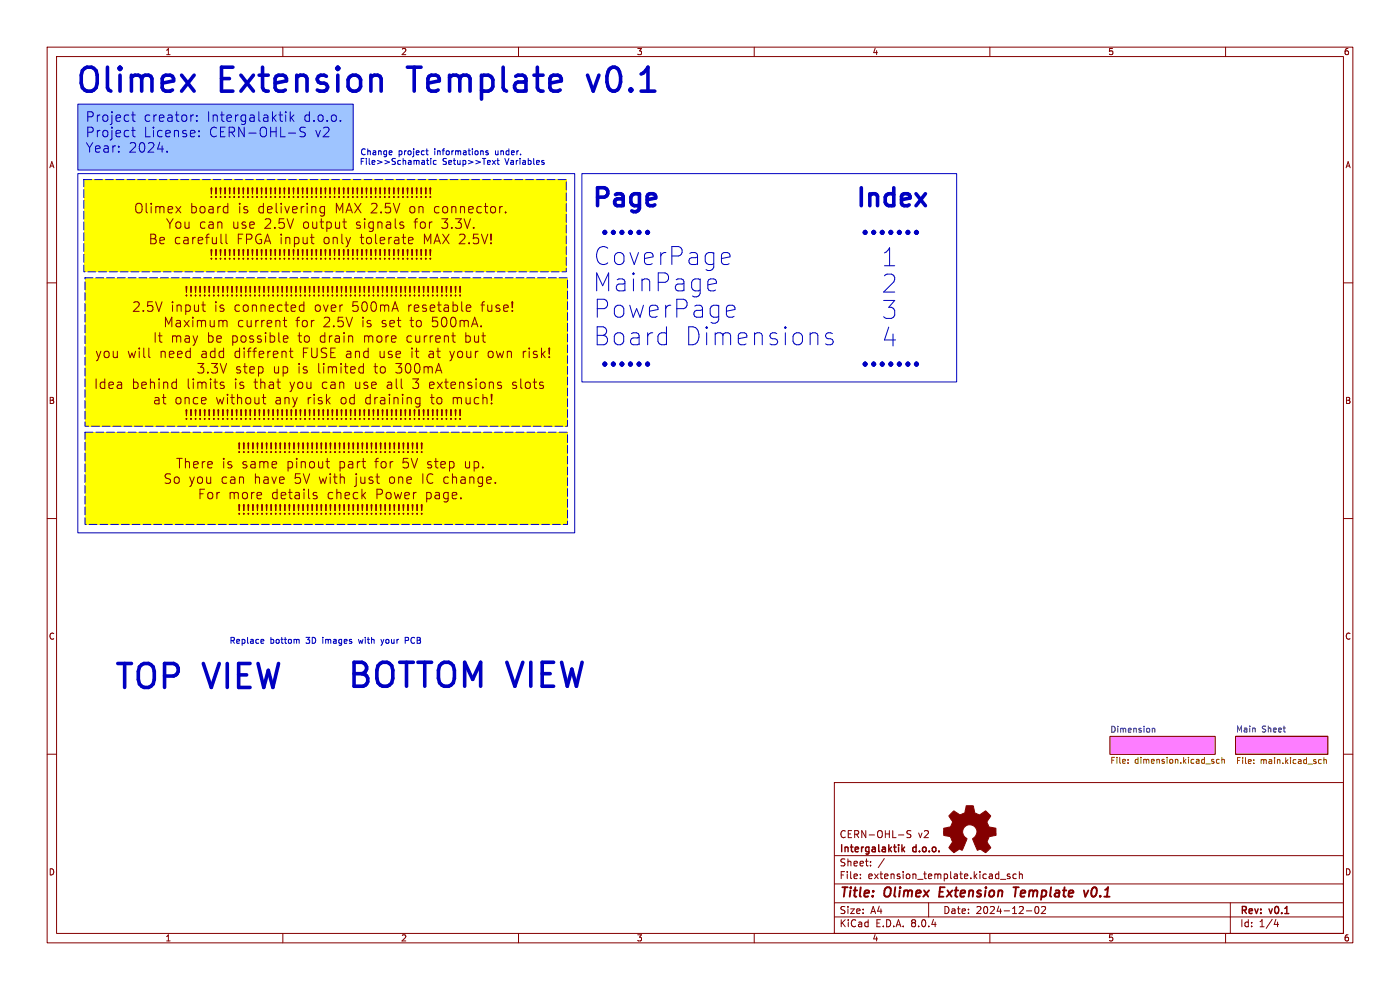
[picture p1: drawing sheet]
<svg xmlns="http://www.w3.org/2000/svg" width="297mm" height="210mm" viewBox="0 0 297 210" stroke-linecap="round" stroke-linejoin="round" font-family="sans-serif">
<g fill="none" stroke="#840000" stroke-width=".21">
<path d="M10 10h277v190h-277zM12 12h273v186h-273zM60 10v2M110 10v2M160 10v2M210 10v2M260 10v2M10 60h2M285 60h2M10 110h2M285 110h2M10 160h2"/>
<path d="M285 160h2M177 166h108v32h-108zM190.6 177.1h1.1M193.2 176.3l-.5-.1-.3 .3 .1 .3 .7 .3v.5l-.2 .1-.6-.1M60 198v2M110 198v2M160 198v2M177 194.5h108M177 191.5h108M177 187.5h108M177 181.5h108M182.5 186.3v.1"/>
<path d="M182.5 185.5v.1M184.7 183.6v.1M184.7 182.8v.1M187.6 182.1l-1.3 2M197 191.5v3M210 198v2M212.2 186.5h1.2M214.2 185.5l-.3-.1-.2 .2v.2l.5 .2v.3h-.5M215.6 185.5l-.4-.1-.3 .3 .1 .6h.6M216.2 185.5l.3-.1 .3 .1 .1 .9M216.2 184.9v1.5M217.7 193.2h1.2"/>
<path d="M219.7 192.4a.81 .81 0 0 0 .3 1.4l.4-.6-.2-.8M221.7 192.4v.5l-.8 .9h.9M260 198v2M261 191.5v6.5M270.7 195l-.4 1.1h.9M271 195.6v1"/>
</g>
<path d="M199.5 188.2l-.3 2h1M215 188.2h1.1M215.6 188.2l-.3 2M229.9 188.9l.4 1.3 .6-1.3M231.9 188.3a1.3 1.3 0 0 0 0 1.9" fill="none" stroke="#840000" stroke-width=".4"/>
<path d="M191.3 179.2v1.5M191.9 179.7l-.6 .6M191.5 180.1l.4 .6" fill="none" stroke="#840000" stroke-width=".3"/>
<g fill="#fd7dff" stroke="#fd7dff" stroke-width=".21">
<path d="M235.5 156.2h22.3v3.8h-22.3z"/>
<path d="M262.1 156.2h19.6v3.8h-19.6z"/>
</g>
<path d="M16.5 22.1h58.4v14h-58.4z" fill="#9ec4ff"/>
<g fill="#ff0">
<path d="M17.8 38.1h102.3v19.6h-102.3z"/>
<path d="M18 91.7h102.4v19.6h-102.4z"/>
<path d="M18 58.9h102.4v31.5h-102.4z"/>
</g>
<g fill="none" stroke="#840000" stroke-width=".21">
<path d="M83.6 39.9v1.2M84.5 39.9v1.2M85.5 39.9v1.2M86.5 39.9v1.2M87.4 39.9v1.2M88.4 39.9v1.2M89.4 39.9v1.2M90.3 39.9v1.2M91.3 39.9v1.2M37.3 43.8l1.1 1.4M38.4 43.8l-1.1 1.4M46.9 49.7v1.7l.3 .3"/>
<path d="M47.9 49.7v1.7l.3 .3M48.1 43.8l.2 .1M48.3 43.1v2.1M48.3 45.1l-.2 .1M65.8 50.4h.8M66.2 51.6l.4 .1M68.8 43.8v1.7a.55 .55 0 0 1-.8 .2M68.8 43.9l-.5-.1-.4 .4v.6l.2 .3h.7M72.7 47.1h.8M73 46.4v1.7l.1 .2 .4 .1M83.6 41.7v.2M83.6 54.8v.2"/>
<path d="M83.7 53l-.1 1.2M84.4 53l.1 1.2M84.5 41.7v.2M84.5 52.9v1.3M84.5 54.8v.2M84.6 53l-.1 1.2M85.1 47.1l.5 .1M85.1 47.8l.5 .1 .1 .2-.3 .3h-.4M85.4 53l.1 1.2M85.5 41.7v.2M85.5 52.9v1.3M85.5 54.8v.2"/>
<path d="M85.6 53l-.1 1.2M86.4 53l.1 1.2M86.5 41.7v.2M86.5 52.9v1.3M86.5 54.8v.2M86.6 53l-.1 1.2M86.7 50.6l.2-.2h.4l.3 .2v.2l-.9 .2M86.7 51.4l.2 .3 .6-.1M87.4 41.7v.2M87.4 52.9v1.3M87.4 54.8v.2M88.4 41.7v.2"/>
<path d="M88.4 52.9v1.3M88.4 54.8v.2M89.3 53l.1 1.2M89.4 41.7v.2M89.4 52.9v1.3M89.4 54.8v.2M89.5 53l-.1 1.2M90.2 53l.1 1.2M90.3 41.7v.2M90.3 52.9v1.3M90.3 54.8v.2M90.4 53l-.1 1.2"/>
<path d="M91.2 53l.1 1.2M91.3 41.7v.2M91.3 52.9v1.3M91.3 54.8v.2M91.4 53l-.1 1.2M106.6 43.8l-.4 .1-.2 .3M107.3 45v.2M31.7 75.8l.2 .1M42.8 64.7h.8M43.2 66l.4 .1M47.6 68h.3l.3 .3v1M60.1 68h.7"/>
<path d="M60.2 72.5h.8M60.2 71.3l.6-.1 .2 .1 .1 .4-1 .2M60.4 67.3v1.7l.1 .2 .3 .1M61.4 74.5h.7M61.7 73.8v1.8l.1 .2 .3 .1M64.5 64.8l-.6-.1-.4 .4v.6l.2 .3h.8M64.5 64v2.1M76.2 78.9l.3 .2 .6-.1M77.1 77.1v2M77.1 77.9l-.6-.1-.3 .2M87.9 62.6v.2M87.9 60.7v1.3"/>
<path d="M88.9 62.6v.2M88.9 60.7v1.3M89.9 62.6v.2M89.9 60.7v1.3M90.8 62.6v.2M90.8 60.7v1.3M91.8 62.6v.2M91.8 60.7v1.3M92.8 62.6v.2M92.8 60.7v1.3M93.7 62.6v.2M93.7 60.7v1.3"/>
<path d="M94.7 62.6v.2M94.7 60.7v1.3M95.7 62.6v.2M95.7 60.7v1.3M95.8 71.2h.8M96.1 70.6v1.7l.1 .2 .4 .1M96.6 62.6v.2M96.6 60.7v1.3M97.6 62.6v.2M97.6 60.7v1.3M99 64.8l.6-.1 .2 .1 .1 .4-1 .2M99 66h.8"/>
<path d="M102.1 69.1v.2M36.8 81.1l.6 .1M37.4 80.4v2M37.4 82.3l-.6 .1M46.8 81.6l.7 .2 .1 .3-.3 .3-.6-.1M46.8 81.2h.7M55.6 84.3h.8M55.9 83.6v1.8l.1 .2 .4 .1M69.1 97.9h.8M69.4 97.2v1.8l.1 .2 .4 .1M83.7 95.8v.2M83.7 94v1.2"/>
<path d="M84.6 95.8v.2M84.6 94v1.2M85.6 95.8v.2M85.6 94v1.2M86.6 95.8v.2M86.6 94v1.2M87.5 95.8v.2M87.5 94v1.2M87.8 87l.1 1.2M87.9 86.9v1.3M87.9 88.8v.2M88 87l-.1 1.2"/>
<path d="M88.3 84.4h.8M88.3 85.6h.8M88.5 95.8v.2M88.5 94v1.2M88.9 86.9v1.3M88.9 88.8v.2M89.1 84.3v1.7a.55 .55 0 0 1-.9 .3M89.5 95.8v.2M89.5 94v1.2M89.9 86.9v1.3M89.9 88.8v.2M90.7 87l.1 1.2"/>
<path d="M90.8 88.8v.2M90.8 86.9v1.3M90.9 87l-.1 1.2M91.7 87l.1 1.2M91.8 88.8v.2M91.8 86.9v1.3M91.9 87l-.1 1.2M92.7 87l.1 1.2M92.8 88.8v.2M92.8 86.9v1.3M92.9 87l-.1 1.2M93.6 87l.1 1.2"/>
<path d="M93.7 88.8v.2M93.7 86.9v1.3M93.8 87l-.1 1.2M94.6 87l.1 1.2M94.7 86.9v1.3zM94.7 88.8v.2M95.6 87l.1 1.2M95.7 86.9v1.3M95.7 88.8v.2M95.8 87l-.1 1.2M96.5 87l.1 1.2M96.6 88.8v.2"/>
<path d="M96.6 86.9v1.3M96.7 87l-.1 1.2M97.5 87l.1 1.2M97.6 86.9v1.3M97.6 88.8v.2M97.7 87l-.1 1.2M105.5 81.4l.3 .3 .5 .1 .1 .2-.3 .4-.6-.1M106.3 81.2l-.5-.1-.3 .2M66.5 105l.7 .2 .1 .3-.3 .3-.6-.1M66.5 104.5h.7M83.6 107.1l.1 1.2M83.7 107v1.3"/>
<path d="M83.7 108.9v.2M83.7 107.1v1.2M84.5 107.1l.1 1.2M84.6 107v1.3M84.6 108.9v.2M84.7 107.1l-.1 1.2M85.5 107.1l.1 1.2M85.6 107v1.3M85.6 108.9v.2M85.7 107.1l-.1 1.2M86.5 107.1l.1 1.2M86.6 107v1.3"/>
<path d="M86.6 108.9v.2M86.6 107.1v1.2M87.4 107.1l.1 1.2M87.5 107v1.3M87.5 108.9v.2M87.6 107.1l-.1 1.2M88.4 107.1l.1 1.2M88.5 107v1.3M88.5 108.9v.2M88.6 107.1l-.1 1.2M89.5 107v1.3zM89.5 108.9v.2"/>
<path d="M89.6 107.1l-.1 1.2M105.1 102.3v.2M235.5 156.2h22.3v3.8h-22.3z"/>
</g>
<path d="M244.4 154.5v.8M244.4 154.6l.5-.1 .1 .8" fill="none" stroke="#006464" stroke-width=".21"/>
<path d="M239.3 161.8v.1M239.3 161.1v.2M258.7 161.1h-.4l-.2 .2 .1 .6h.5M259.2 161.2l.5-.1v.8M259.2 160.7v1.2M266 161.9v.1M266 161.2v.1M279.9 161.1l.4 .1M280.3 161.9l-.4 .1M280.9 161.3l.4-.1 .1 .8M280.9 160.7v1.3" fill="none" stroke="#725600" stroke-width=".21"/>
<path d="M262.1 156.2h19.6v3.8h-19.6z" fill="none" stroke="#840000" stroke-width=".25"/>
<path d="M201.8 172.5l.6-.5 .6 .4a1.06 1.06 0 0 0 1.2 .3 1.06 1.06 0 0 0 .6-1l.2-.8h1.5l.1 .5a1.13 1.13 0 0 0 .7 1.3l.5 .2 1.3-.9 1.1 1.1-.4 .6a.75 .75 0 0 0-.2 1.2l.2 .5 1.5 .3v1.5l-.8 .1a.8 .8 0 0 0-1 .9l-.1 .4 .1 .2a1.33 1.33 0 0 1 .6 1.2l-1 .9-.8-.6a.61 .61 0 0 0-1 .1l-1-2.4a1.65 1.65 0 0 0 .9-1.6 1.65 1.65 0 0 0-1.1-1.4 1.55 1.55 0 0 0-1.8 1 1.55 1.55 0 0 0 .9 1.9l-1 2.3a.4 .4 0 0 1-.3 .2 .4 .4 0 0 1-.4-.3l-1.1 .8-.6-.6a.6 .6 0 0 1-.5-.5 .6 .6 0 0 1 .4-.6l.4-.6-.2-.5a.71 .71 0 0 0-1-.8l-.7-.1v-1.5l.5-.1a1.11 1.11 0 0 0 1.2-.7 .75 .75 0 0 0-.2-1.2l-.4-.6z" fill="#840000" stroke="#840000" stroke-width=".21"/>
<g fill="none" stroke="#0000c2" stroke-width=".21">
<path d="M16.5 22.1h58.4v14h-58.4zM16.5 36.8h105.4v76.2h-105.4zM27.9 24.4h.8M27.9 27.7h.8M28.2 23.7v1.8l.1 .1 .4 .1M28.2 27v1.7l.1 .2 .4 .1M35.5 32.1v.2M41.1 24.4l-.4 .1M41.7 25.5v.2M41.7 24.5v.2M42.2 28.8v.2M42.2 27.8v.1"/>
<path d="M60.6 23.7v.2M60.6 24.4v1.3M61.2 28.2h1.5M61.6 23.7v2M61.8 25l.6 .7M62.4 24.4l-.8 .8M63.8 27.1l-.2 .3 .1 .4 .9 .3 .2 .5-.4 .4-.8-.1M72.2 25.5v.2M83 32l.2 .3-.6 .1M83.1 32.8h-.1M90 34.1l.1 .8M90.1 34.8l-.2 .1"/>
<path d="M90.1 34.3l-.2 .1M90.4 32h.4M90.5 34h.5M90.5 31.6v1.1l.3 .1M90.7 33.6v1.1l.3 .2M91.4 33.6v.1M91.4 34v.9M92.5 34.1l-.3-.1-.3 .3 .2 .5h.4M102.3 32l.2 .2v.6M103.5 32h-.3l-.1 .2v.2l.4 .1v.3h-.4M104.4 34l.7 .9M105.1 34l-.7 .9"/>
<path d="M105.4 34h.5M105.6 33.6v1.1l.3 .2M115.1 34l.3 .1M115.1 34.5h.3l.1 .2-.5 .2M123.4 36.8h79.5v44.2h-79.5zM151.8 59.3l.2 .8-1.8 .3M153.6 53.6h.7l.4 .2 .2 .7-1.8 .3M154.7 55.9l-.4 .2h-.7M151.8 61.5l-.4 .2h-.7M154.6 64.8h.8l.3 .1 .2 .8-1.8 .3M155.7 67.1l-.3 .2h-.8M176.6 70.8l-.4-.2h-.5l-.4 .2-.2 .3 .2 .6 1.3 .3 .2 .4-.2 .6-.4 .1h-.7l-.4-.1"/>
<path d="M55.5 135.6l.4 .1 .1 .2-.6 .2M55.9 136.4l-.4 .1M63.1 135.6l.4 .2v.7M80.8 135.6l.3 .9M81 136.8l-.2 .1M86 135.9h.4M86.4 135.2h-.4v1.3"/>
</g>
<g fill="none" stroke="#0000c2" stroke-width=".76">
<path d="M124.6 15.9l1.3 3.4M182.7 39.8v3.8M189.6 39.8v3.8M137.4 49.1v.4M137.4 49.1l.2 .2-.2 .2M137.4 49.1l-.2 .2 .2 .2M184.5 41.1v2.5M184.5 41.5a.95 .95 0 0 1 1.7 .1v2M189.6 41.3l-.4-.2h-.7l-.3 .2-.4 .5v1.1l.4 .6 .3 .1h.7l.4-.1M191.2 42.4l1.9-.4-.2-.7-.4-.2h-.7l-.4 .2-.2 .3v1.5l.2 .4 .4 .1h.7l.4-.1M194.3 41.1l2 2.5M194.4 49.1l.2 .2-.2 .2"/>
<path d="M194.4 49.1l-.2 .2 .2 .2M194.4 49.1v.4M196.3 41.1l-2 2.5M137.4 77.1l.2 .1-.2 .2M137.4 77.1l-.2 .1 .2 .2M137.4 77.1v.3M194.4 77.1v.3M194.4 77.1l.2 .1-.2 .2M194.4 77.1l-.2 .1 .2 .2"/>
</g>
<path d="M17.8 38.1h102.3v19.6h-102.3zM18 58.9h102.4v31.5h-102.4zM18 91.7h102.4v19.6h-102.4z" fill="none" stroke="#0000c2" stroke-width=".21" stroke-dasharray="1.7 .6"/>
<g font-size="7.1" fill="#0000c2">
<text x="15.6" y="20.7">Olimex</text>
<text x="46.4" y="20.7">Extension</text>
<text x="87.8" y="20.7">Template</text>
<text x="127.1" y="20.7">v0.1</text>
<text x="23.9" y="147.2">TOP VIEW</text>
<text x="73.3" y="146.9">BOTTOM VIEW</text>
</g>
<g font-size="5.3" fill="#0000c2">
<text x="125.1" y="45">Page</text>
<text x="126.6" y="50.8">......</text>
<text x="181.9" y="50.8">.......</text>
<text x="126" y="56.5">CoverPage</text>
<text x="187.1" y="56.7">1</text>
<text x="125.8" y="62.1">MainPage</text>
<text x="187.1" y="62.3">2</text>
<text x="126" y="67.7">PowerPage</text>
<text x="187.1" y="67.9">3</text>
<text x="125.9" y="73.5">Board</text>
<text x="145" y="73.5">Dimensions</text>
<text x="187.1" y="73.8">4</text>
<text x="126.6" y="78.7">......</text>
<text x="181.9" y="78.7">.......</text>
</g>
<g font-size="2.8" fill="#0000c2">
<text x="18" y="26.1">Project</text>
<text x="18" y="29.4">Project</text>
<text x="30.4" y="26.1">creator:</text>
<text x="30.4" y="29.4">License:</text>
<text x="43.8" y="26.1">Intergalaktik</text>
<text x="44.3" y="29.4">CERN-OHL-S</text>
<text x="64.3" y="26.1">d.o.o.</text>
<text x="66.8" y="29.4">v2</text>
<text x="18" y="32.7">Year:</text>
<text x="27.2" y="32.7">2024.</text>
</g>
<g font-size="2.8" fill="#840000">
<text x="28.4" y="45.5">Olimex</text>
<text x="40.2" y="45.5">board</text>
<text x="44.3" y="42.2">!!!!!!!!!!!!!!!!!!!!!!!!!!!!!!!!!!!!!!!!!!!!!!!!!</text>
<text x="50.4" y="45.5">is</text>
<text x="54.7" y="45.5">delivering</text>
<text x="71.1" y="45.5">MAX 2.5V</text>
<text x="86.8" y="45.5">on</text>
<text x="92.1" y="45.5">connector.</text>
<text x="31.5" y="52">Be carefull</text>
<text x="35.1" y="48.7">You</text>
<text x="42.2" y="48.7">can</text>
<text x="49.2" y="48.7">use</text>
<text x="50.2" y="52">FPGA input</text>
<text x="56" y="48.7">2.5V</text>
<text x="64.2" y="48.7">output</text>
<text x="68.5" y="52">only</text>
<text x="75.5" y="48.7">signals</text>
<text x="76.4" y="52">tolerate</text>
<text x="87.9" y="48.7">for</text>
<text x="89.8" y="52">MAX 2.5V!</text>
<text x="93.8" y="48.7">3.3V.</text>
<text x="44.3" y="55.3">!!!!!!!!!!!!!!!!!!!!!!!!!!!!!!!!!!!!!!!!!!!!!!!!!</text>
<text x="39" y="63.1">!!!!!!!!!!!!!!!!!!!!!!!!!!!!!!!!!!!!!!!!!!!!!!!!!!!!!!!!!!!!!</text>
<text x="28" y="66.4">2.5V</text>
<text x="34.6" y="69.6">Maximum</text>
<text x="36.1" y="66.4">input</text>
<text x="45.4" y="66.4">is</text>
<text x="49.6" y="66.4">connected</text>
<text x="50.2" y="69.6">current</text>
<text x="62.7" y="69.6">for</text>
<text x="66.7" y="66.4">over</text>
<text x="68.5" y="69.6">2.5V</text>
<text x="74.7" y="66.4">500mA</text>
<text x="76.7" y="69.6">is</text>
<text x="80.9" y="69.6">set</text>
<text x="86.5" y="66.4">resetable</text>
<text x="87.1" y="69.6">to</text>
<text x="91.6" y="69.6">500mA.</text>
<text x="102.1" y="66.4">fuse!</text>
<text x="20.1" y="76.2">you</text>
<text x="26.9" y="76.2">will</text>
<text x="32.4" y="72.9">It</text>
<text x="33.8" y="76.2">need</text>
<text x="36.1" y="72.9">may</text>
<text x="42.5" y="76.2">add</text>
<text x="43.8" y="72.9">be</text>
<text x="49" y="72.9">possible</text>
<text x="49.6" y="76.2">different</text>
<text x="63.2" y="72.9">to</text>
<text x="64.1" y="76.2">FUSE and</text>
<text x="67.8" y="72.9">drain</text>
<text x="77.1" y="72.9">more</text>
<text x="80.5" y="76.2">use</text>
<text x="86.3" y="72.9">current</text>
<text x="87.3" y="76.2">it</text>
<text x="91" y="76.2">at</text>
<text x="95.6" y="76.2">your</text>
<text x="98.7" y="72.9">but</text>
<text x="103.7" y="76.2">own</text>
<text x="111.1" y="76.2">risk!</text>
<text x="19.9" y="82.7">Idea</text>
<text x="27.9" y="82.7">behind</text>
<text x="39.5" y="82.7">limits</text>
<text x="41.7" y="79.4">3.3V</text>
<text x="49.6" y="82.7">is</text>
<text x="49.8" y="79.4">step</text>
<text x="53.9" y="82.7">that</text>
<text x="57.8" y="79.4">up</text>
<text x="61.5" y="82.7">you</text>
<text x="63.1" y="79.4">is</text>
<text x="67.3" y="79.4">limited</text>
<text x="68.3" y="82.7">can</text>
<text x="75.3" y="82.7">use</text>
<text x="79.4" y="79.4">to</text>
<text x="82.1" y="82.7">all</text>
<text x="84" y="79.4">300mA</text>
<text x="87.7" y="82.7">3 extensions</text>
<text x="108.9" y="82.7">slots</text>
<text x="32.4" y="86">at</text>
<text x="37" y="86">once</text>
<text x="39" y="89.3">!!!!!!!!!!!!!!!!!!!!!!!!!!!!!!!!!!!!!!!!!!!!!!!!!!!!!!!!!!!!!</text>
<text x="45.7" y="86">without</text>
<text x="58.3" y="86">any</text>
<text x="65.1" y="86">risk</text>
<text x="72.2" y="86">od</text>
<text x="77.5" y="86">draining</text>
<text x="91.5" y="86">to</text>
<text x="96.1" y="86">much!</text>
<text x="37.3" y="99.6">There</text>
<text x="47" y="99.6">is</text>
<text x="50.2" y="96.3">!!!!!!!!!!!!!!!!!!!!!!!!!!!!!!!!!!!!!!!!!</text>
<text x="51.2" y="99.6">same</text>
<text x="60.7" y="99.6">pinout</text>
<text x="71.8" y="99.6">part</text>
<text x="79.5" y="99.6">for</text>
<text x="85.4" y="99.6">5V step</text>
<text x="98.6" y="99.6">up.</text>
<text x="34.6" y="102.8">So you</text>
<text x="41.9" y="106.1">For</text>
<text x="46.8" y="102.8">can</text>
<text x="48.4" y="106.1">more</text>
<text x="53.8" y="102.8">have</text>
<text x="57.5" y="106.1">details</text>
<text x="62.4" y="102.8">5V with</text>
<text x="69.4" y="106.1">check</text>
<text x="75.4" y="102.8">just</text>
<text x="79.7" y="106.1">Power</text>
<text x="82.6" y="102.8">one</text>
<text x="89.6" y="102.8">IC change.</text>
<text x="90.3" y="106.1">page.</text>
<text x="50.2" y="109.4">!!!!!!!!!!!!!!!!!!!!!!!!!!!!!!!!!!!!!!!!!</text>
<text x="178" y="190.9">Title:</text>
<text x="187.7" y="190.9">Olimex</text>
<text x="200.1" y="190.9">Extension</text>
<text x="216.7" y="190.9">Template</text>
<text x="232.4" y="190.9">v0.1</text>
</g>
<g font-size="2.1" fill="#840000">
<text x="178" y="178">CERN-OHL-S</text>
<text x="194.7" y="178">v2</text>
<text x="178" y="184">Sheet:</text>
<text x="178" y="181.2">Intergalaktik</text>
<text x="193.7" y="181.2">d.o.o.</text>
<text x="178" y="186.7">File:</text>
<text x="184.1" y="186.7">extension_template.kicad_sch</text>
<text x="178" y="196.9">KiCad</text>
<text x="178" y="194.1">Size:</text>
<text x="184.7" y="194.1">A4</text>
<text x="185.7" y="196.9">E.D.A.</text>
<text x="193.3" y="196.9">8.0.4</text>
<text x="200" y="194.1">Date:</text>
<text x="207" y="194.1">2024-12-02</text>
<text x="263" y="194.3">Rev:</text>
<text x="263" y="196.9">Id:</text>
<text x="267.1" y="196.9">1/4</text>
<text x="269.4" y="194.3">v0.1</text>
</g>
<g font-size="1.8" fill="#840000">
<text x="35" y="11.9">1</text>
<text x="85" y="11.9">2</text>
<text x="135" y="11.9">3</text>
<text x="185" y="11.9">4</text>
<text x="235" y="11.9">5</text>
<text x="285" y="11.9">6</text>
<text x="10.3" y="35.9">A</text>
<text x="285.3" y="35.9">A</text>
<text x="10.3" y="85.9">B</text>
<text x="285.3" y="85.9">B</text>
<text x="10.3" y="135.9">C</text>
<text x="285.3" y="135.9">C</text>
<text x="10.3" y="185.9">D</text>
<text x="285.3" y="185.9">D</text>
<text x="35" y="199.9">1</text>
<text x="85" y="199.9">2</text>
<text x="135" y="199.9">3</text>
<text x="185" y="199.9">4</text>
<text x="235" y="199.9">5</text>
<text x="285" y="199.9">6</text>
</g>
<g font-size="1.8" fill="#0000c2">
<text x="76.2" y="35.2">File&gt;&gt;Schamatic</text>
<text x="76.3" y="33.1">Change</text>
<text x="84.5" y="33.1">project</text>
<text x="92.2" y="33.1">informations</text>
<text x="93.8" y="35.2">Setup&gt;&gt;Text</text>
<text x="105.3" y="33.1">under.</text>
<text x="107.3" y="35.2">Variables</text>
<text x="48.6" y="136.8">Replace</text>
<text x="57.3" y="136.8">bottom</text>
<text x="65" y="136.8">3D</text>
<text x="68.7" y="136.8">images</text>
<text x="76.6" y="136.8">with</text>
<text x="81.6" y="136.8">your</text>
<text x="86.8" y="136.8">PCB</text>
</g>
<g font-size="1.8" fill="#006464">
<text x="235.5" y="155.5">Dimension</text>
<text x="262.1" y="155.4">Main</text>
<text x="267.7" y="155.4">Sheet</text>
</g>
<g font-size="1.8" fill="#725600">
<text x="235.5" y="162.3">File:</text>
<text x="240.7" y="162.3">dimension.kicad_sch</text>
<text x="262.1" y="162.4">File:</text>
<text x="267.4" y="162.4">main.kicad_sch</text>
</g>
</svg>
